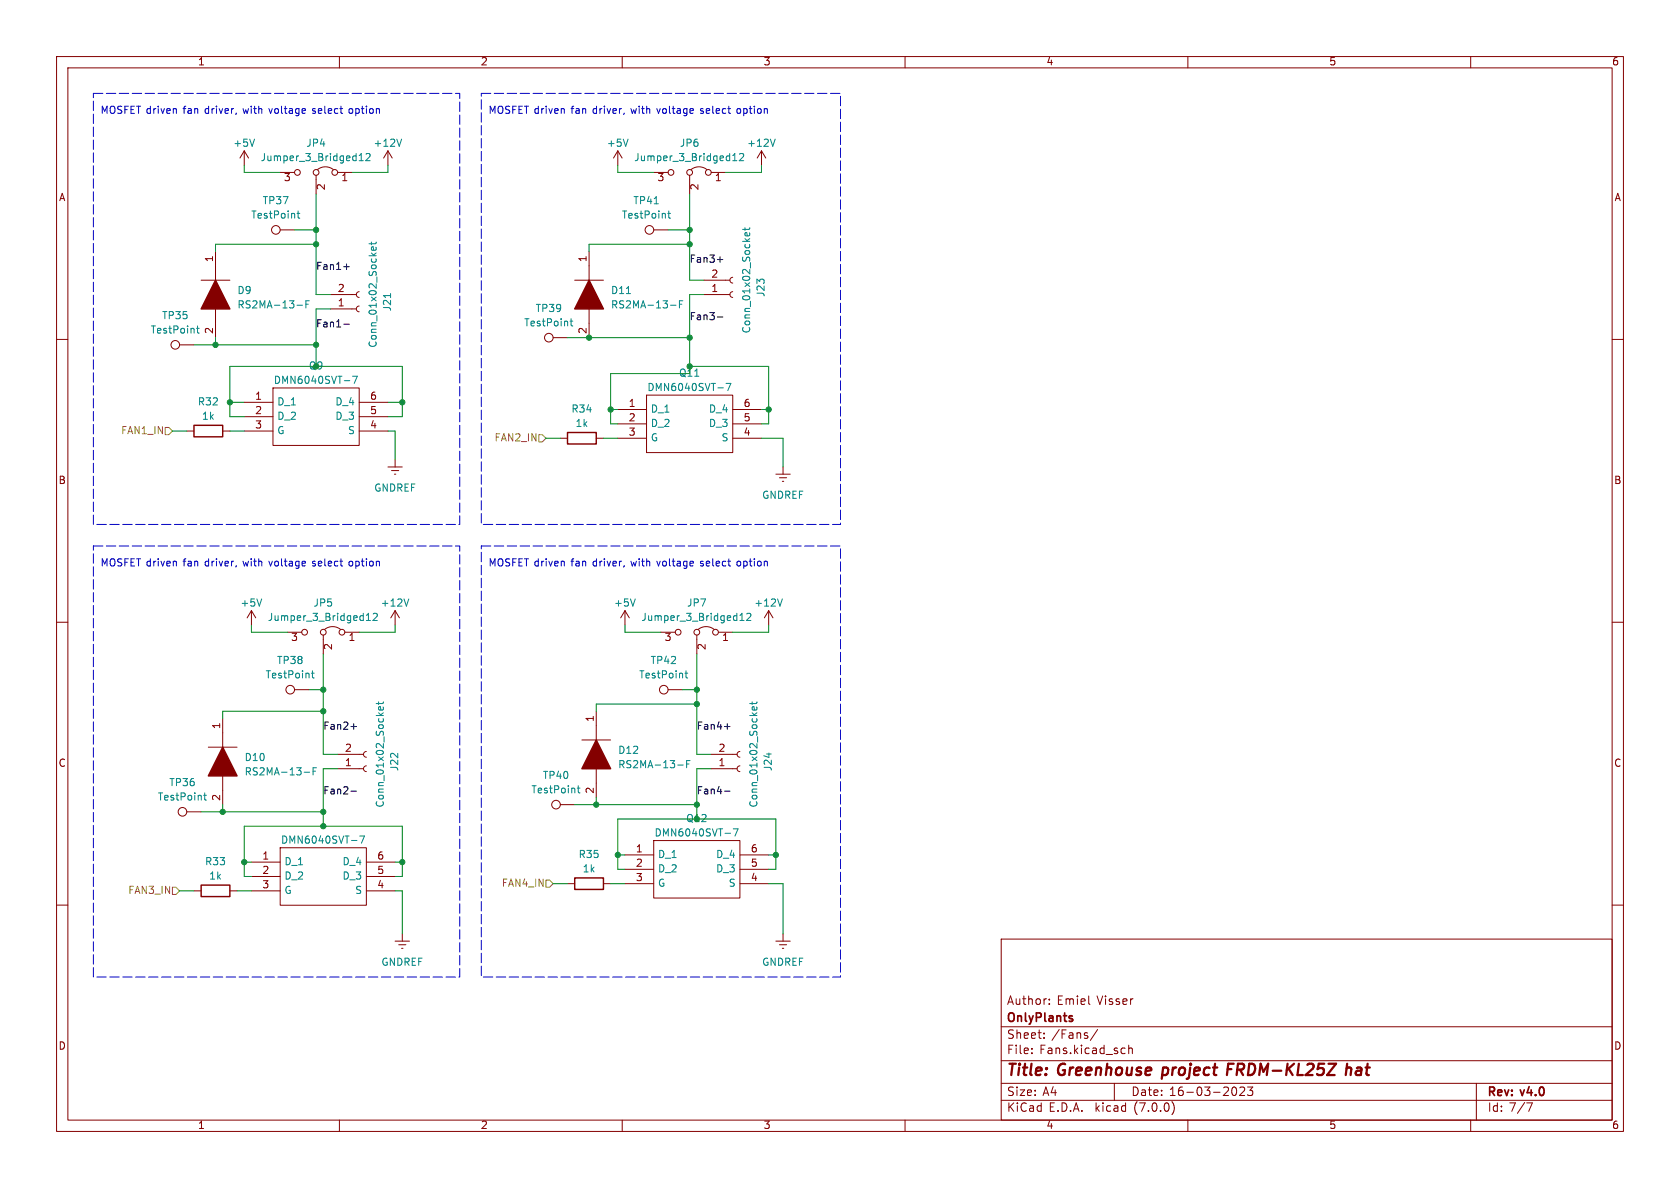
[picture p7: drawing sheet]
<svg xmlns="http://www.w3.org/2000/svg" width="297mm" height="210mm" viewBox="0 0 297 210" stroke-linecap="round" stroke-linejoin="round" font-family="sans-serif">
<g fill="none" stroke="#840000" stroke-width=".18">
<path d="M10 10h277v190h-277zM12 12h273v186h-273zM60 10v2M110 10v2M160 10v2M210 10v2M260 10v2M43.2 26.7l-.8 1.2M43.2 26.7v2.5M43.2 26.7l.7 1.2M49.5 30.5h2.6M55.9 31v3.3"/>
<path d="M56.1 30a2.26 2.26 0 0 1 2.8 0M59.7 30.5h2.5M68.6 26.7l-.8 1.2M68.6 26.7v2.5M68.6 26.7l.7 1.2M109.2 26.7l-.7 1.2M109.2 26.7v2.5M109.2 26.7l.8 1.2M115.6 30.5h2.5M121.9 31v3.3M122.2 30a2.26 2.26 0 0 1 2.8 0M125.7 30.5h2.6"/>
<path d="M134.6 26.7l-.7 1.2M134.6 26.7v2.5M134.6 26.7l.8 1.2M10 60h2M35.6 49.5h5M38.1 44.5v5M38.1 54.6v5.1M49.5 40.6h2.6M58.4 52.1h4.6M58.4 54.6h4.6M63.5 51.6l-.3 .1-.2 .4 .1 .3 .4 .2M63.5 54.1l-.3 .1-.2 .4 .1 .4 .4 .1"/>
<path d="M97.8 59.7h2.5M101.6 49.5h5.1M104.1 44.5v5M104.1 54.6v5.1M115.6 40.6h2.5M124.5 52.1h4.5M124.5 49.5h4.5M129.5 49l-.3 .2-.2 .3 .2 .4 .3 .1M129.5 51.6l-.3 .1-.2 .4 .2 .3 .3 .2M285 60h2M31.7 61h2.6M33 76.2h1.3"/>
<path d="M39.4 76.2h1.2M43.2 76.2h5.1M43.2 71.1h5.1M43.2 73.7h5.1M48.3 68.6h15.2v10.1h-15.2zM63.5 76.2h5.1M63.5 71.1h5.1M63.5 73.7h5.1M99.1 77.5h1.2M105.4 77.5h1.3M109.2 72.4h5.1M109.2 74.9h5.1"/>
<path d="M109.2 77.5h5.1M114.3 69.9h15.2v10.1h-15.2zM129.5 72.4h5.1M129.5 74.9h5.1M129.5 77.5h5.1M68.6 82.6h2.5M69.2 83.2h1.3M69.7 83.8h.3M69.8 81.3v1.3M137.2 83.8h2.5M137.8 84.5h1.3M138.3 85.1h.3"/>
<path d="M138.4 82.6v1.2M10 110h2M44.4 108l-.7 1.2M44.4 108v2.5M44.4 108l.8 1.2M50.8 111.8h2.5M57.1 112.3v3.3M57.4 111.3a2.26 2.26 0 0 1 2.8 0M61 111.8h2.5M69.8 108l-.7 1.2M69.8 108v2.5M69.8 108l.8 1.2"/>
<path d="M110.5 108l-.8 1.2M110.5 108v2.5M110.5 108l.8 1.2M116.8 111.8h2.6M123.2 112.3v3.3M123.4 111.3a2.26 2.26 0 0 1 2.8 0M127 111.8h2.5M135.9 108l-.8 1.2M135.9 108v2.5M135.9 108l.8 1.2M285 110h2M36.8 132.1h5.1"/>
<path d="M39.4 127v5.1M39.4 137.2v5M52.1 121.9h2.5M59.7 133.4h4.6M59.7 135.9h4.6M64.8 132.8l-.4 .2-.1 .3 .1 .4 .4 .2M64.8 135.4l-.4 .1-.1 .4 .1 .3 .4 .2M102.9 130.8h5M105.4 125.7v5.1M105.4 135.9v5.1M118.1 121.9h2.5M125.7 133.4h4.6"/>
<path d="M125.7 135.9h4.6M130.8 132.8l-.3 .2-.2 .3 .1 .4 .4 .2M130.8 135.4l-.3 .1-.2 .4 .1 .3 .4 .2M10 160h2M33 143.5h2.6M34.3 157.5h1.3M40.6 157.5h1.3M44.4 152.4h5.1M44.4 154.9h5.1M44.4 157.5h5.1M49.5 149.9h15.3v10.1h-15.3zM64.8 152.4h5"/>
<path d="M64.8 154.9h5M64.8 157.5h5M99.1 142.2h2.5M100.3 156.2h1.3M106.7 156.2h1.2M110.5 151.1h5.1M110.5 153.7h5.1M110.5 156.2h5.1M115.6 148.6h15.2v10.2h-15.2zM130.8 151.1h5.1M130.8 153.7h5.1M130.8 156.2h5.1"/>
<path d="M285 160h2M69.8 166.4h2.6M70.5 167h1.3M71 167.6h.2M71.1 165.1v1.3M137.2 166.4h2.5M137.8 167h1.3M138.3 167.6h.3M138.4 165.1v1.3M177 166h108v32h-108zM185.5 177.4v.2M185.5 176.6v.2"/>
<path d="M192.5 177.5l.2 .1M60 198v2M110 198v2M160 198v2M177 194.5h108M177 191.5h108M177 187.5h108M177 181.5h108M182.4 186.1v.2M182.4 185.3v.2M184.6 183.4v.2M184.6 182.6v.2"/>
<path d="M194 182l-1.2 1.9M197 191.5v3M198.8 185.3h.1M198.9 186.2l-.1 .1M199.5 184.8v1.5M199.5 185.4l.3-.1h.3l.1 1M207.2 194.8a1.74 1.74 0 0 1 0 2.2M210 198v2M218 192.2h.1a.81 .81 0 0 1 .6 .6 .81 .81 0 0 1-.3 .8h-.4M219.2 192.3l.6-.1 .2 .1v.3l-.9 1.1h.9M220.5 192.2h1l-.5 .5 .4 .2v.6l-.2 .2h-.4l-.3-.2M260 198v2"/>
<path d="M261 191.5v6.5M270.9 195l-.6 1.5"/>
<circle cx="52.6" cy="30.5" r=".51"/>
<circle cx="55.9" cy="30.5" r=".51"/>
<circle cx="59.2" cy="30.5" r=".51"/>
<circle cx="118.6" cy="30.5" r=".51"/>
<circle cx="121.9" cy="30.5" r=".51"/>
<circle cx="125.2" cy="30.5" r=".51"/>
<circle cx="48.8" cy="40.6" r=".76"/>
<circle cx="97" cy="59.7" r=".76"/>
<circle cx="114.8" cy="40.6" r=".76"/>
<circle cx="31" cy="61" r=".76"/>
<circle cx="53.8" cy="111.8" r=".51"/>
<circle cx="57.2" cy="111.8" r=".51"/>
<circle cx="60.5" cy="111.8" r=".51"/>
<circle cx="119.9" cy="111.8" r=".51"/>
<circle cx="123.2" cy="111.8" r=".51"/>
<circle cx="126.5" cy="111.8" r=".51"/>
<circle cx="51.3" cy="121.9" r=".76"/>
<circle cx="117.3" cy="121.9" r=".76"/>
<circle cx="32.3" cy="143.5" r=".76"/>
<circle cx="98.3" cy="142.2" r=".76"/>
</g>
<path d="M217 189h.7M218.1 188h-1l-.2 2M238.1 188.9a.49 .49 0 0 1 .8 .1l-.1 1M238.2 188l-.3 2" fill="none" stroke="#840000" stroke-width=".4"/>
<path d="M189.4 179.6h.2M189.4 180.1l.2 .2-.2 .3" fill="none" stroke="#840000" stroke-width=".3"/>
<g fill="none" stroke="#008484" stroke-width=".18">
<path d="M45 24.6l-.4 1.3M52.5 37.7h.5M52.7 37.3v1.1l.3 .2M63.5 28.4h.7M63.5 27.5l.4-.4v1.3M64.7 27.3l.5-.2 .2 .4-.8 .9h.8M71 24.6l-.4 1.3M111 24.6l-.4 1.3M118 37.7h.5M118.2 37.3v1.1l.3 .2M129.5 28.4h.8M129.5 27.5l.4-.4v1.3"/>
<path d="M130.7 27.3l.5-.2 .3 .4-.8 .9h.8M137 24.6l-.4 1.3M34.7 58h.5M34.9 57.6v1.1l.3 .2M52.5 54h1M54.1 53.8h.4M54.7 53.2h-.6v1.2M65.7 42.8v.5M66.4 43.7l.1 .4-.2 .1h-.6v-.5l.3-.1 .1 .6M66.5 42.8l-.2 .3h-1.1M69 51.9v.7M100.8 56.8h.5"/>
<path d="M101 56.3v1.1l.3 .2M118.5 54h1M120.1 53.8h.4M120.7 53.2h-.6v1.2M131.7 40.2v.5M132.5 41.2v.3l-.1 .2-.6-.1v-.4l.2-.1 .1 .6M132.5 40.2l-.1 .3h-1.1M62.3 66.5h.9l-.6 1.3M128.4 67.8h.8l-.5 1.2M46.3 105.9l-.5 1.2M55.1 119h.4M55.2 118.6v1.1l.3 .1"/>
<path d="M64.8 109.7h.7M64.8 108.8l.3-.4v1.3M66 108.5l.5-.1 .2 .4-.8 .9h.8M72.3 105.9l-.5 1.2M112.3 105.9l-.4 1.2M121.1 119h.5M121.3 118.6v1.1l.3 .1M130.8 109.7h.7M130.8 108.8l.4-.4v1.3M132 108.5l.5-.1 .2 .4-.7 .9h.7M138.3 105.9l-.4 1.2M53.8 136.5h.9"/>
<path d="M55.3 136.3h.5M56 135.7h-.7v1.3M66.9 124.1v.5M67.7 125l.1 .3-.2 .2h-.6v-.5l.2-.1 .2 .6M67.8 124.1l-.2 .3h-1.1M102 139.3h.5M102.2 138.9v1.1l.3 .2M119.8 135.2h1M121.4 135.1h.4M122 134.5h-.6v1.2M133 124.1v.5M133.8 125v.3l-.2 .2h-.6v-.5l.3-.1 .1 .6"/>
<path d="M133.8 124.1l-.2 .3h-1.1M36 140.6h.5M36.2 140.2v1.1l.3 .1M63.6 147.8h.8l-.5 1.3M129.6 146.5h.9l-.6 1.3"/>
</g>
<path d="M34.3 75.2h5.1v2h-5.1zM100.3 76.5h5.1v2h-5.1zM35.6 156.5h5v2h-5zM101.6 155.2h5.1v2h-5.1z" fill="none" stroke="#840000" stroke-width=".25"/>
<g fill="#840000" stroke="#840000" stroke-width=".25">
<path d="M38.1 49.5l2.5 5.1h-5z"/>
<path d="M105.4 130.8l2.5 5.1h-5z"/>
<path d="M104.1 49.5l2.6 5.1h-5.1z"/>
<path d="M39.4 132.1l2.5 5.1h-5.1z"/>
</g>
<path d="M29.2 75.6h.6l.7 .6-.7 .6h-.6zM95.2 76.8h.7l.6 .7-.6 .6h-.7zM30.5 156.8h.6l.6 .7-.6 .6h-.6zM96.5 155.6h.7l.6 .6-.6 .6h-.7z" fill="none" stroke="#848400" stroke-width=".18"/>
<path d="M60.8 57.3h.9M60.8 47.2h.9M126.8 56h1M126.8 45.9h1M62 139.9h1M62 128.4h1M128.1 139.9h1M128.1 128.4h1" fill="none" stroke="#000" stroke-width=".18"/>
<path d="M61.8 19.3l-.1 .1 .1 .6M130.4 19.3l-.1 .1 .1 .6M61.8 99.3l-.1 .1 .1 .6M130.4 99.3l-.1 .1 .1 .6" fill="none" stroke="#0000c2" stroke-width=".18"/>
<path d="M16.5 16.5h64.8v76.2h-64.8v-76.2M85.1 16.5h63.5v76.2h-63.5v-76.2M16.5 96.5h64.8v76.2h-64.8v-76.2M85.1 96.5h63.5v76.2h-63.5v-76.2" fill="none" stroke="#0000c2" stroke-width=".18" stroke-dasharray="1.7 .6"/>
<g fill="none" stroke="#008400" stroke-width=".18">
<path d="M43.2 29.2v1.3h6.3M55.9 34.3v17.8h2.5M68.6 29.2v1.3h-6.4M109.2 29.2v1.3h6.4M121.9 34.3v15.2h2.6M134.6 29.2v1.3h-6.3M38.1 59.7v1.3M52.1 40.6h3.8M55.9 43.2h-17.8v1.3M58.4 54.6h-2.5v10.2M100.3 59.7h21.6M118.1 40.6h3.8"/>
<path d="M121.9 43.2h-17.8v1.3M124.5 52.1h-2.6v13.9h-14v8.9h1.3M30.5 76.2h2.5M34.3 61h21.6M40.6 71.1h2.6M40.6 76.2h2.6M43.2 73.7h-2.6v-8.9h30.5v8.9h-2.5M68.6 71.1h2.5M68.6 76.2h1.2v5.1M96.5 77.5h2.6M106.7 77.5h2.5M107.9 72.4h1.3"/>
<path d="M121.9 64.8h14v10.1h-1.3M134.6 72.4h1.3M134.6 77.5h3.8v5.1M44.4 110.5v1.3h6.4M57.1 115.6v17.8h2.6M69.8 110.5v1.3h-6.3M110.5 110.5v1.3h6.3M123.2 115.6v17.8h2.5M135.9 110.5v1.3h-6.4M54.6 121.9h2.5M57.1 125.7h-17.7v1.3M59.7 135.9h-2.6v10.2"/>
<path d="M120.6 121.9h2.6M123.2 124.5h-17.8v1.2M125.7 135.9h-2.5v8.9M31.7 157.5h2.6M35.6 143.5h21.5M39.4 142.2v1.3M41.9 157.5h2.5M43.2 152.4h1.2M44.4 154.9h-1.2v-8.8h27.9v8.8h-1.3M69.8 157.5h1.3v7.6M69.8 152.4h1.3M97.8 156.2h2.5"/>
<path d="M101.6 142.2h21.6M105.4 141v1.2M107.9 156.2h2.6M109.2 151.1h1.3M110.5 153.7h-1.3v-8.9h28v8.9h-1.3M135.9 151.1h1.3M135.9 156.2h2.5v8.9"/>
</g>
<g fill="#008400" stroke="#008400" stroke-width=".18">
<circle cx="121.9" cy="59.7" r=".46"/>
<circle cx="121.9" cy="64.8" r=".46"/>
<circle cx="135.9" cy="72.4" r=".46"/>
<circle cx="107.9" cy="72.4" r=".46"/>
<circle cx="121.9" cy="40.6" r=".46"/>
<circle cx="109.2" cy="151.1" r=".46"/>
<circle cx="105.4" cy="142.2" r=".46"/>
<circle cx="55.9" cy="61" r=".46"/>
<circle cx="38.1" cy="61" r=".46"/>
<circle cx="71.1" cy="71.1" r=".46"/>
<circle cx="55.9" cy="43.2" r=".46"/>
<circle cx="43.2" cy="152.4" r=".46"/>
<circle cx="71.1" cy="152.4" r=".46"/>
<circle cx="123.2" cy="121.9" r=".46"/>
<circle cx="137.2" cy="151.1" r=".46"/>
<circle cx="123.2" cy="124.5" r=".46"/>
<circle cx="123.2" cy="142.2" r=".46"/>
<circle cx="40.6" cy="71.1" r=".46"/>
<circle cx="55.9" cy="40.6" r=".46"/>
<circle cx="104.1" cy="59.7" r=".46"/>
<circle cx="121.9" cy="43.2" r=".46"/>
<circle cx="57.1" cy="143.5" r=".46"/>
<circle cx="57.1" cy="146.1" r=".46"/>
<circle cx="39.4" cy="143.5" r=".46"/>
<circle cx="57.1" cy="121.9" r=".46"/>
<circle cx="57.1" cy="125.7" r=".46"/>
</g>
<g font-size="2.8" fill="#840000">
<text x="178" y="190.8">Title:</text>
<text x="187.1" y="190.8">Greenhouse</text>
<text x="206.2" y="190.8">project</text>
<text x="218.2" y="190.8">FRDM-KL25Z</text>
<text x="239.8" y="190.8">hat</text>
</g>
<g font-size="2.1" fill="#840000">
<text x="178" y="177.9">Author:</text>
<text x="186.8" y="177.9">Emiel</text>
<text x="194" y="177.9">Visser</text>
<text x="178" y="183.9">Sheet:</text>
<text x="178" y="181.1">OnlyPlants</text>
<text x="185.9" y="183.9">/Fans/</text>
<text x="178" y="186.6">File:</text>
<text x="183.8" y="186.6">Fans.kicad_sch</text>
<text x="178" y="196.8">KiCad</text>
<text x="178" y="194">Size:</text>
<text x="184.3" y="194">A4</text>
<text x="185.4" y="196.8">E.D.A.</text>
<text x="193.7" y="196.8">kicad</text>
<text x="200" y="194">Date:</text>
<text x="200.6" y="196.8">(7.0.0)</text>
<text x="206.7" y="194">16-03-2023</text>
<text x="263" y="194.2">Rev:</text>
<text x="263" y="196.8">Id: 7/7</text>
<text x="269" y="194.2">v4.0</text>
</g>
<g font-size="1.8" fill="#840000">
<text x="35" y="11.8">1</text>
<text x="85" y="11.8">2</text>
<text x="135" y="11.8">3</text>
<text x="185" y="11.8">4</text>
<text x="235" y="11.8">5</text>
<text x="285" y="11.8">6</text>
<text x="10.4" y="35.8">A</text>
<text x="50.1" y="32.4">3</text>
<text x="57.8" y="33.7" transform="rotate(-90 57.8 33.7)">2</text>
<text x="60.3" y="32.4">1</text>
<text x="116.2" y="32.4">3</text>
<text x="123.8" y="33.7" transform="rotate(-90 123.8 33.7)">2</text>
<text x="126.3" y="32.4">1</text>
<text x="285.4" y="35.8">A</text>
<text x="37.8" y="46.4" transform="rotate(-90 37.8 46.4)">1</text>
<text x="103.9" y="46.4" transform="rotate(-90 103.9 46.4)">1</text>
<text x="59.7" y="51.8">2</text>
<text x="125.7" y="51.8">1</text>
<text x="125.7" y="49.3">2</text>
<text x="37.8" y="59.1" transform="rotate(-90 37.8 59.1)">2</text>
<text x="59.7" y="54.4">1</text>
<text x="103.9" y="59.1" transform="rotate(-90 103.9 59.1)">2</text>
<text x="45.1" y="70.9">1</text>
<text x="65.4" y="70.9">6</text>
<text x="45.1" y="73.4">2</text>
<text x="45.1" y="75.9">3</text>
<text x="65.4" y="75.9">4</text>
<text x="65.4" y="73.4">5</text>
<text x="111.1" y="72.1">1</text>
<text x="111.1" y="74.7">2</text>
<text x="111.1" y="77.2">3</text>
<text x="131.4" y="77.2">4</text>
<text x="131.4" y="74.7">5</text>
<text x="131.4" y="72.1">6</text>
<text x="10.3" y="85.8">B</text>
<text x="285.3" y="85.8">B</text>
<text x="51.4" y="113.7">3</text>
<text x="61.6" y="113.7">1</text>
<text x="117.4" y="113.7">3</text>
<text x="127.6" y="113.7">1</text>
<text x="59.1" y="115" transform="rotate(-90 59.1 115)">2</text>
<text x="125.1" y="115" transform="rotate(-90 125.1 115)">2</text>
<text x="39.1" y="128.9" transform="rotate(-90 39.1 128.9)">1</text>
<text x="105.2" y="127.7" transform="rotate(-90 105.2 127.7)">1</text>
<text x="10.3" y="135.8">C</text>
<text x="60.9" y="135.6">1</text>
<text x="60.9" y="133.1">2</text>
<text x="127" y="135.6">1</text>
<text x="127" y="133.1">2</text>
<text x="285.3" y="135.8">C</text>
<text x="39.1" y="141.6" transform="rotate(-90 39.1 141.6)">2</text>
<text x="105.2" y="140.4" transform="rotate(-90 105.2 140.4)">2</text>
<text x="46.3" y="152.1">1</text>
<text x="46.3" y="154.7">2</text>
<text x="66.6" y="154.7">5</text>
<text x="66.6" y="152.1">6</text>
<text x="112.4" y="150.9">1</text>
<text x="112.4" y="153.4">2</text>
<text x="112.4" y="156">3</text>
<text x="132.7" y="156">4</text>
<text x="132.7" y="153.4">5</text>
<text x="132.7" y="150.9">6</text>
<text x="46.3" y="157.2">3</text>
<text x="66.6" y="157.2">4</text>
<text x="10.3" y="185.8">D</text>
<text x="285.3" y="185.8">D</text>
<text x="35" y="199.8">1</text>
<text x="85" y="199.8">2</text>
<text x="135" y="199.8">3</text>
<text x="185" y="199.8">4</text>
<text x="235" y="199.8">5</text>
<text x="285" y="199.8">6</text>
</g>
<g font-size="1.8" fill="#0000c2">
<text x="17.8" y="20.3">MOSFET driven</text>
<text x="32.5" y="20.3">fan</text>
<text x="36.4" y="20.3">driver,</text>
<text x="43.3" y="20.3">with</text>
<text x="48" y="20.3">voltage</text>
<text x="55.8" y="20.3">select</text>
<text x="62.3" y="20.3">option</text>
<text x="86.4" y="20.3">MOSFET driven</text>
<text x="101.1" y="20.3">fan</text>
<text x="105" y="20.3">driver,</text>
<text x="111.9" y="20.3">with</text>
<text x="116.6" y="20.3">voltage</text>
<text x="124.4" y="20.3">select</text>
<text x="130.9" y="20.3">option</text>
<text x="17.8" y="100.3">MOSFET driven</text>
<text x="32.5" y="100.3">fan</text>
<text x="36.4" y="100.3">driver,</text>
<text x="43.3" y="100.3">with</text>
<text x="48" y="100.3">voltage</text>
<text x="55.8" y="100.3">select</text>
<text x="62.3" y="100.3">option</text>
<text x="86.4" y="100.3">MOSFET driven</text>
<text x="101.1" y="100.3">fan</text>
<text x="105" y="100.3">driver,</text>
<text x="111.9" y="100.3">with</text>
<text x="116.6" y="100.3">voltage</text>
<text x="124.4" y="100.3">select</text>
<text x="130.9" y="100.3">option</text>
</g>
<g font-size="1.8" fill="#008484">
<text x="41.2" y="26.2">+5V</text>
<text x="46" y="28.8">Jumper_3_Bridged12</text>
<text x="54.1" y="26.2">JP4</text>
<text x="66" y="26.2">+12V</text>
<text x="107.2" y="26.2">+5V</text>
<text x="112.1" y="28.8">Jumper_3_Bridged12</text>
<text x="120.1" y="26.2">JP6</text>
<text x="132" y="26.2">+12V</text>
<text x="44.4" y="38.9">TestPoint</text>
<text x="46.4" y="36.4">TP37</text>
<text x="109.9" y="38.9">TestPoint</text>
<text x="111.9" y="36.4">TP41</text>
<text x="41.9" y="52.3">D9</text>
<text x="108" y="52.3">D11</text>
<text x="135.4" y="52.6" transform="rotate(-90 135.4 52.6)">J23</text>
<text x="26.6" y="59.2">TestPoint</text>
<text x="28.6" y="56.7">TP35</text>
<text x="41.9" y="54.8">RS2MA-13-F</text>
<text x="69.4" y="55.1" transform="rotate(-90 69.4 55.1)">J21</text>
<text x="92.6" y="58">TestPoint</text>
<text x="94.6" y="55.4">TP39</text>
<text x="108" y="54.8">RS2MA-13-F</text>
<text x="132.9" y="59" transform="rotate(-90 132.9 59)">Conn_01x02_Socket</text>
<text x="66.9" y="61.5" transform="rotate(-90 66.9 61.5)">Conn_01x02_Socket</text>
<text x="34.9" y="71.9">R32</text>
<text x="48.3" y="68.1">DMN6040SVT-7</text>
<text x="49" y="71.9">D_1</text>
<text x="59.2" y="71.9">D_4</text>
<text x="114.4" y="69.4">DMN6040SVT-7</text>
<text x="120" y="66.9">Q11</text>
<text x="35.6" y="74.5">1k</text>
<text x="49" y="74.5">D_2</text>
<text x="49" y="77">G</text>
<text x="59.2" y="74.5">D_3</text>
<text x="61.4" y="77">S</text>
<text x="101" y="73.2">R34</text>
<text x="101.7" y="75.8">1k</text>
<text x="115.1" y="73.2">D_1</text>
<text x="115.1" y="75.8">D_2</text>
<text x="125.2" y="75.8">D_3</text>
<text x="125.2" y="73.2">D_4</text>
<text x="115.1" y="78.3">G</text>
<text x="127.4" y="78.3">S</text>
<text x="66.1" y="87.2">GNDREF</text>
<text x="134.7" y="88.5">GNDREF</text>
<text x="42.5" y="107.5">+5V</text>
<text x="55.4" y="107.5">JP5</text>
<text x="67.2" y="107.5">+12V</text>
<text x="108.5" y="107.5">+5V</text>
<text x="121.4" y="107.5">JP7</text>
<text x="133.3" y="107.5">+12V</text>
<text x="47.3" y="110">Jumper_3_Bridged12</text>
<text x="113.3" y="110">Jumper_3_Bridged12</text>
<text x="48.9" y="117.7">TP38</text>
<text x="115" y="117.7">TP42</text>
<text x="46.9" y="120.2">TestPoint</text>
<text x="112.9" y="120.2">TestPoint</text>
<text x="43.2" y="134.8">D10</text>
<text x="43.2" y="137.4">RS2MA-13-F</text>
<text x="70.7" y="136.4" transform="rotate(-90 70.7 136.4)">J22</text>
<text x="95.9" y="138">TP40</text>
<text x="109.2" y="133.5">D12</text>
<text x="109.2" y="136.1">RS2MA-13-F</text>
<text x="136.7" y="136.4" transform="rotate(-90 136.7 136.4)">J24</text>
<text x="27.8" y="141.8">TestPoint</text>
<text x="29.9" y="139.3">TP36</text>
<text x="68.1" y="142.8" transform="rotate(-90 68.1 142.8)">Conn_01x02_Socket</text>
<text x="93.9" y="140.5">TestPoint</text>
<text x="134.2" y="142.8" transform="rotate(-90 134.2 142.8)">Conn_01x02_Socket</text>
<text x="49.6" y="149.4">DMN6040SVT-7</text>
<text x="115.7" y="148.1">DMN6040SVT-7</text>
<text x="36.2" y="153.2">R33</text>
<text x="36.9" y="155.8">1k</text>
<text x="50.3" y="153.2">D_1</text>
<text x="50.3" y="155.8">D_2</text>
<text x="60.4" y="155.8">D_3</text>
<text x="60.4" y="153.2">D_4</text>
<text x="102.2" y="152">R35</text>
<text x="103" y="154.5">1k</text>
<text x="116.3" y="152">D_1</text>
<text x="116.3" y="154.5">D_2</text>
<text x="126.5" y="154.5">D_3</text>
<text x="126.5" y="152">D_4</text>
<text x="50.3" y="158.3">G</text>
<text x="62.7" y="158.3">S</text>
<text x="116.3" y="157">G</text>
<text x="128.7" y="157">S</text>
<text x="67.4" y="171">GNDREF</text>
<text x="134.7" y="171">GNDREF</text>
</g>
<g font-size="1.8">
<text x="55.9" y="47.9">Fan1+</text>
<text x="121.9" y="46.6">Fan3+</text>
<text x="55.9" y="58.1">Fan1-</text>
<text x="121.9" y="56.8">Fan3-</text>
<text x="57.1" y="129.2">Fan2+</text>
<text x="123.2" y="129.2">Fan4+</text>
<text x="57.1" y="140.6">Fan2-</text>
<text x="123.2" y="140.6">Fan4-</text>
</g>
<g font-size="1.8" fill="#008400">
<text x="54.5" y="65.6">Q9</text>
<text x="121.3" y="145.6">Q12</text>
</g>
<g font-size="1.8" fill="#848400">
<text x="21.3" y="77">FAN1_IN</text>
<text x="87.3" y="78.3">FAN2_IN</text>
<text x="22.5" y="158.3">FAN3_IN</text>
<text x="88.6" y="157">FAN4_IN</text>
</g>
</svg>
